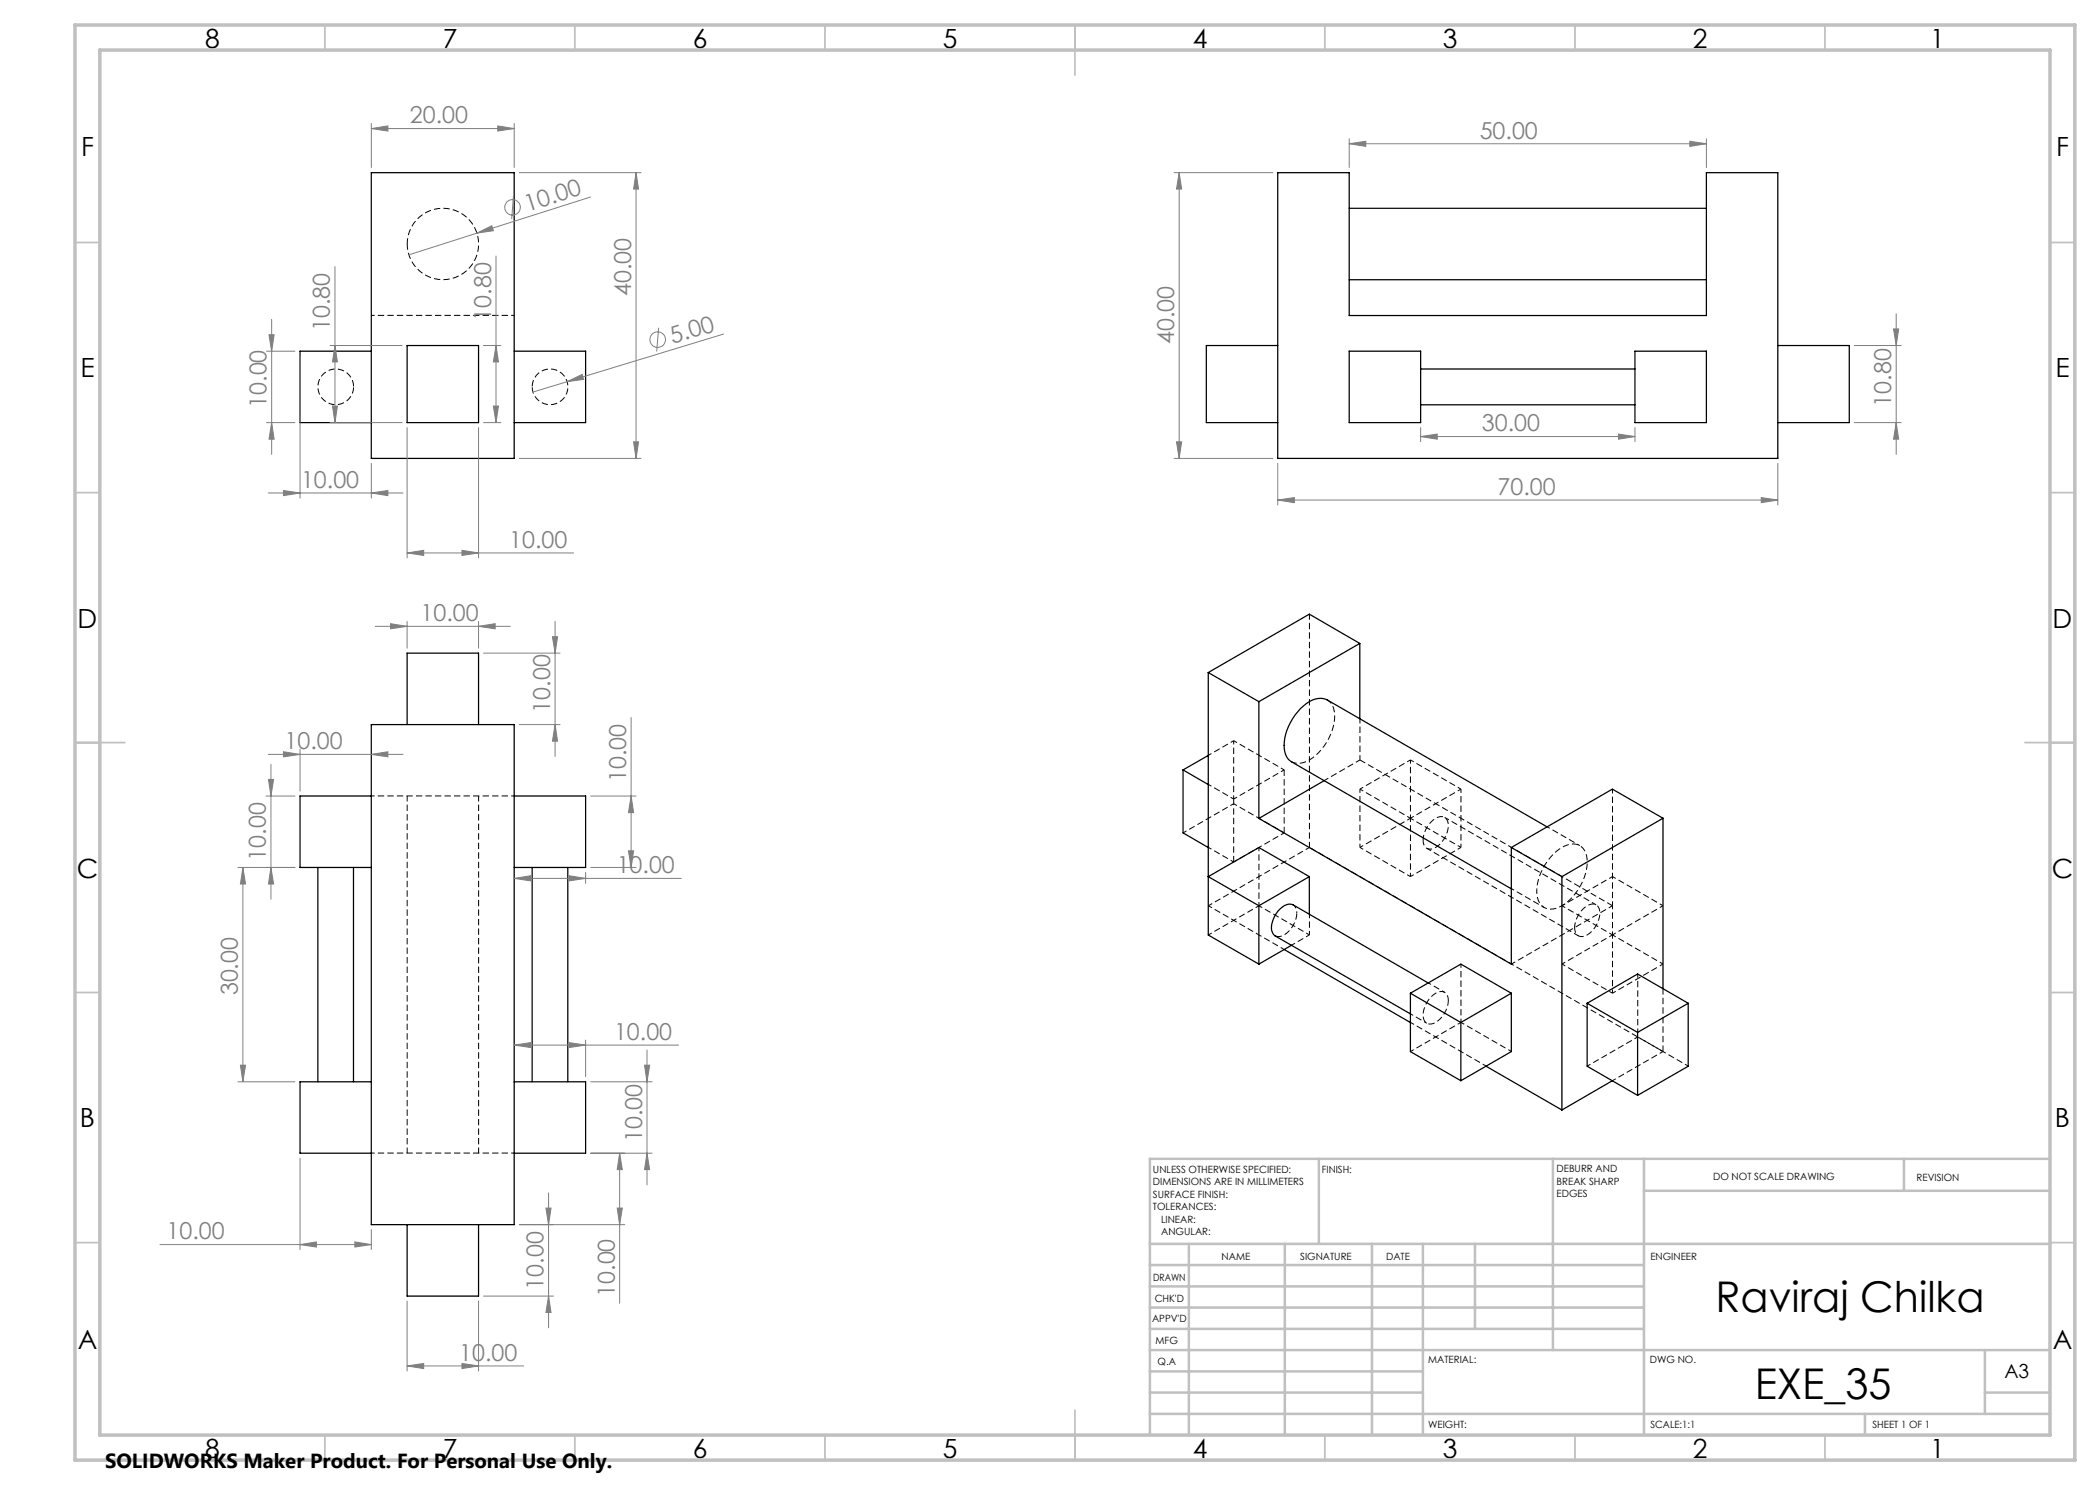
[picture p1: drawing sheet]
<svg xmlns="http://www.w3.org/2000/svg" width="420mm" height="297mm" viewBox="0 0 420 297" stroke-linecap="round" stroke-linejoin="round" font-family="sans-serif">
<path d="M81.4 48.8a7.1 7.1 0 0 1 10.5-6.3 7.1 7.1 0 0 1 .7 12.2 7.1 7.1 0 0 1-11.1-5l-.1-.9M246.7 159.8v12.6M256.8 166.6v-12.6M322.5 181.1l-50.5-29.1M332.6 210.3v-12.6" fill="none" stroke="#000" stroke-width=".2" stroke-dasharray="1.3 .6" stroke-dashoffset=".1" stroke-linecap="butt"/>
<path d="M102.9 63.1h-28.6M102.9 159.2h-28.6M241.7 156.9l5 2.9M246.7 148.1l-5 3M241.7 169.5l5 2.9M322.5 181.1v5.9M102.9 230.6h-28.6" fill="none" stroke="#000" stroke-width=".2" stroke-dasharray="1.3 .6" stroke-dashoffset=".6" stroke-linecap="butt"/>
<path d="M70.7 77.4a3.6 3.6 0 0 0-5.2-3.2 3.6 3.6 0 0 0-.5 6 3.6 3.6 0 0 0 5.7-2.2v-.6M106.4 77.4a3.6 3.6 0 0 1 5.2-3.2 3.6 3.6 0 0 1 .5 6 3.6 3.6 0 0 1-5.6-2.2l-.1-.6M255.1 187.2a2.61 2.61 0 0 0 3-1.3l.9-1.6 .4-1.7" fill="none" stroke="#000" stroke-width=".2" stroke-dasharray="1.3 .6" stroke-dashoffset="-.1" stroke-linecap="butt"/>
<g fill="none" stroke="#000" stroke-width=".25">
<path d="M74.3 34.5h28.5v57.2h-28.5zM255.6 34.5h14.2v28.6h71.5v-28.6h14.3v57.2h-100zM269.8 41.7h71.5M269.8 55.9h71.5M74.3 70.2h-14.3v14.3h14.3M81.4 69.1h14.3v15.4h-14.3zM102.8 70.2h14.3v14.3h-14.3M255.6 69.1h-14.3v15.4h14.3M269.8 70.2h14.3v14.3h-14.3zM284.1 73.8h42.9M327 70.2h14.3v14.3h-14.3zM355.6 69.1h14.3v15.4h-14.3"/>
<path d="M284.1 81h42.9M241.7 134.5l10.1 5.8M241.7 134.5v52.5l10.1 5.8M272 128.7l-20.2 11.6M272 128.7l-10.1-5.9-20.2 11.7M272 128.7v15.1M74.3 144.9h28.5v100h-28.5zM74.3 159.2h-14.3v14.3h14.3M81.4 144.9v-14.3h14.3v14.3M102.8 159.2h14.3v14.3h-14.3M236.6 154l5.1 2.9M236.6 154v12.6l5.1 2.9"/>
<path d="M241.7 151.1l-5.1 2.9M251.8 140.3v23.4M264.8 156.1l-13 7.6M63.6 173.5v42.9M70.7 173.5v42.9M106.4 173.5v42.9M113.6 173.5v42.9M251.8 163.7l50.5 29.1v-23.3M261.9 175.3v7.6M261.9 175.3l-10.1-5.8-10.1 5.8 10.1 5.8M261.9 175.3l-10.1 5.8M302.3 169.5l10.1 5.8"/>
<path d="M309.4 165.4l-44-25.4a4 4 0 0 0-4.1 .7 10.6 10.6 0 0 0-4.3 9.7 2.83 2.83 0 0 0 1.3 2l44 25.4M312.4 175.3v46.7M332.6 163.7l-10.1-5.9-20.2 11.7M332.6 163.7l-20.2 11.6M332.6 163.7v34M251.8 181.1v11.7M256.8 189.9l25.3 14.6M258.3 189.1l-6.5 3.7M282.1 198.6l10.1-5.8 10.1 5.8M282.1 198.6l10.1 5.9M282.1 198.6v11.7l10.1 5.8M285.6 196.6l-27-15.6a2.73 2.73 0 0 0-3 1.3 4.8 4.8 0 0 0-1.1 4.1l.5 .8 27.1 15.6"/>
<path d="M302.3 198.6v11.7l-10.1 5.8M302.3 198.6l-10.1 5.9M74.3 216.4h-14.3v14.2h14.3M102.8 216.4h14.3v14.2h-14.3M292.2 204.5v11.6M297.2 213.3l15.2 8.7M317.4 200.7v12.6l10.1 5.8M317.4 200.7l10.1-5.9 10.1 5.9M317.4 200.7l10.1 5.8M322.5 216.1l-10.1 5.9M327.5 206.5v12.6M337.6 200.7v12.6l-10.1 5.8"/>
<path d="M337.6 200.7l-10.1 5.8M81.4 244.9v14.3h14.3v-14.3"/>
</g>
<path d="M265.5 140a3.9 3.9 0 0 1 1.4 4 10.6 10.6 0 0 1-6.2 8.5 3 3 0 0 1-2.4-.2M81.4 159.2v71.4M261.9 169.5v-46.7M284.6 168a5.2 5.2 0 0 1 3.4-4.7 1.47 1.47 0 0 1 1.7 1.8 5.2 5.2 0 0 1-3.4 4.7 1.47 1.47 0 0 1-1.7-1.8M314.9 185.5a5.2 5.2 0 0 1 3.4-4.7 1.47 1.47 0 0 1 1.7 1.8 5.2 5.2 0 0 1-3.4 4.7 1.47 1.47 0 0 1-1.7-1.8M289.7 200.1a1.54 1.54 0 0 0-.8-1.6 1.54 1.54 0 0 0-1.8 .1 5.2 5.2 0 0 0-2.3 5.3 1.47 1.47 0 0 0 2.3 .6 5.6 5.6 0 0 0 2.6-4.4M95.7 230.6v-71.4" fill="none" stroke="#000" stroke-width=".2" stroke-dasharray="1.3 .6" stroke-dashoffset=".2" stroke-linecap="butt"/>
<g fill="none" stroke="#000" stroke-width=".2" stroke-dasharray="1.3 .6" stroke-dashoffset=".5" stroke-linecap="butt">
<path d="M246.7 148.1l10.1 5.9M246.7 159.8v-11.7M256.8 154l-10.1 5.8M272 157.8l10.1 5.9M282.1 152l-10.1 5.8M282.1 152l10.1 5.8M292.2 157.8l-10.1 5.9M292.2 157.8v11.7M236.6 166.6l10.1-5.9M246.7 160.7l10.1 5.9M246.7 172.4l10.1-5.8M272 169.5v-11.7"/>
<path d="M282.1 163.7v11.6M282.1 175.3l-10.1-5.8M282.1 163.7l-10.1 5.8M282.1 163.7v-11.7M292.2 169.5l-10.1 5.8M292.2 169.5l-10.1-5.8M322.5 175.3l-10.1 5.8M241.7 187l10.1-5.9M251.8 181.1v-11.6M256.8 189.9l-15.1-8.8M258.3 189l3.6-2M261.9 182.9v4.1"/>
<path d="M261.9 187l-10.1-5.9M292.2 192.8v11.7M312.4 192.8l10.1 5.8M322.5 187l-10.1-5.9M322.5 198.6v-11.6M322.5 187l-10.1 5.8M322.5 187l10.1 5.8M332.6 181.1l-10.1-5.8M332.6 181.1l-10.1 5.9M332.6 192.8l-10.1 5.8M282.1 210.3l10.1-5.8M292.2 204.5l10.1 5.8"/>
<path d="M297.2 213.2l-15.1-8.7M317.4 213.2l10.1-5.8M322.5 216.1l10.1-5.8M327.5 206.5v-11.7M337.7 213.2l-10.2-5.8"/>
</g>
<path d="M302.3 177.7l6.5 3.8M307.3 178.2a10.9 10.9 0 0 1 5.7-9 2.89 2.89 0 0 1 4.4 2.5 10.6 10.6 0 0 1-6.2 10 2.82 2.82 0 0 1-3.8-2.8l-.1-.7M316 169.1l-6.6-3.7M288.9 198.5l-3.2-1.9M282.1 202.8l3.3 1.9" fill="none" stroke="#000" stroke-width=".2" stroke-dasharray="1.3 .6" stroke-dashoffset=".7" stroke-linecap="butt"/>
<path d="M241.7 181.1l20.2-11.6M322.5 181.1v-23.3M322.5 181.1l-20.2 11.7" fill="none" stroke="#000" stroke-width=".2" stroke-dasharray="1.3 .6" stroke-dashoffset=".4" stroke-linecap="butt"/>
<path d="M272 152l-7.2 4.1M272 152v-8.3M285.4 169.7l30.3 17.5M319.2 181l-30.3-17.5" fill="none" stroke="#000" stroke-width=".2" stroke-dasharray="1.3 .6" stroke-dashoffset=".3" stroke-linecap="butt"/>
<path d="M332.6 210.3l-70.7-40.8" fill="none" stroke="#000" stroke-width=".2" stroke-dasharray="1.3 .6" stroke-dashoffset="-.2" stroke-linecap="butt"/>
<path d="M259.4 182.6a1.82 1.82 0 0 0-.8-1.6" fill="none" stroke="#000" stroke-width=".2" stroke-dasharray="1.3 .6" stroke-dashoffset=".9" stroke-linecap="butt"/>
<g fill="none" stroke="#808080" stroke-width=".2">
<path d="M74.3 25.7l3.3-.5v1zM74.3 24.7v8.8M74.3 25.7h28.5M99.6 25.2l3.2 .5-3.2 .5zM102.7 39.1l-.4 4.7M102.8 24.7v8.8M103.9 34.5h24.3M118.1 39.4l-22.7 7.2M127.2 34.5l.5 3.3h-1zM127.2 34.5v57.2M234.8 34.5h19.8M235.8 34.5l.5 3.3h-1z"/>
<path d="M235.8 34.5v57.2M269.8 28.7l3.4-.4v1zM269.8 27.8v5.7M269.8 28.7h71.5M338 28.3l3.3 .4-3.3 .6zM341.3 27.8v5.7M67 53.3v31.2M95.4 46.6l3-1.4 .3 .9zM95.4 46.6l-13.6 4.4M99.2 51.2v33.3M53.3 70.2h5.7M53.8 67h1l-.5 3.2z"/>
<path d="M54.3 63.9v27M60 71.2v28.4M66 69.1h14.4M67 69.1l.5 3.3h-1zM96.7 69.1h3.5M99.2 69.1l.5 3.3h-1zM113.4 76.3l3-1.4 .3 1zM113.4 76.3l-6.8 2.1M131.7 65.5l-.4 4.8M144.7 66.8l-31.3 9.5M370.8 69.1h9.4M378.7 65.8h1l-.5 3.3z"/>
<path d="M379.2 62.8v28.1M53.3 84.5h5.7M53.7 98.6h26.9M54.3 84.5l.5 3.3h-1zM56.7 98.1l3.3 .5-3.3 .5zM66 84.5h14.4M66.5 81.2h1l-.5 3.3zM74.3 98.6l3.3-.5v1zM74.3 92.7v6.9M81.4 85.5v26.1M95.7 85.5v26.1M96.7 84.5h3.5"/>
<path d="M98.7 81.2h1l-.5 3.3zM103.9 91.7h24.3M126.7 88.4h1l-.5 3.3zM234.8 91.7h19.8M235.3 88.4h1l-.5 3.3zM255.6 92.7v8.3M284.1 87.3l3.3-.5v1zM284.1 85.5v2.8M284.1 87.3h42.9M323.7 86.8l3.3 .5-3.3 .5zM327 85.5v2.8M352.2 99.5l3.4 .5-3.4 .5z"/>
<path d="M355.6 92.7v8.3M370.8 84.5h9.4M379.2 84.5l.5 3.3h-1zM81.4 110.6l3.3-.5v1zM81.4 110.6h33.3M92.4 110.1l3.3 .5-3.3 .5zM255.6 100l3.3-.5v1zM255.6 100h100M75.1 125.3h27M78.1 124.7l3.3 .6-3.3 .5zM81.4 124.3v5.3M95.7 125.3l3.3-.6v1.1z"/>
<path d="M95.7 124.3v5.3M96.7 130.6h15.3M110.5 127.3h1l-.5 3.3zM111 124.3v27M53.2 159.2h5.8M53.7 150.9h26.9M53.7 155.9h1l-.5 3.3zM54.2 152.9v26.9M56.7 150.4l3.3 .5-3.3 .5zM60 149.9v8.3M74.3 150.9l3.3-.5v1zM103.9 144.9h8.1"/>
<path d="M111 144.9l.5 3.3h-1zM118.1 159.2h9.1M126.2 159.2l.5 3.3h-1zM126.2 143.5v30M47.6 173.5h11.4M48.6 173.5l.5 3.3h-1zM48.6 173.5v42.9M54.2 173.5l.5 3.3h-1zM102.8 175.7l3.4-.5v1zM102.8 175.7h33.4M113.8 175.2l3.3 .5-3.3 .5zM117.1 174.5v2.2"/>
<path d="M118.1 173.5h9.1M125.7 170.2h1l-.5 3.3zM47.6 216.4h11.4M48.1 213h1l-.5 3.4zM102.8 209l3.4-.5v1zM102.8 209h32.9M113.8 208.5l3.3 .5-3.3 .5zM117.1 208v7.3M118.1 216.4h12.3M128.9 213h1l-.5 3.4zM129.4 210v27M60 231.6v18.3"/>
<path d="M109.7 238.6v27M118.1 230.6h12.3M123.9 230.6l.6 3.3h-1.1zM123.9 230.6v30.1M129.4 230.6l.5 3.3h-1zM32 248.9h42.3M60 248.9l3.3-.5v1zM71 248.4l3.3 .5-3.3 .5zM74.3 245.9v4M96.7 259.2h14M103.9 244.9h21.1M109.2 241.6h1l-.5 3.3z"/>
<path d="M109.7 259.2l.5 3.3h-1zM123.4 241.6h1.1l-.6 3.3zM81.4 273.2l3.3-.5v1zM81.4 260.2v14M81.4 273.2h23.3M92.4 272.7l3.3 .5-3.3 .5zM95.7 260.2v14"/>
<circle cx="102.5" cy="41.5" r="1.56"/>
<circle cx="131.5" cy="67.9" r="1.56"/>
</g>
<g fill="none" stroke="#c0c0c0" stroke-width=".35">
<path d="M65 5v5M115 5v5M165 5v5M215 5v10M265 5v5M315 5v5M365 5v5M15 48.5h5M410 48.5h5M15 98.5h5M410 98.5h5M15 148.5h10"/>
<path d="M405 148.5h10M15 198.5h5M410 198.5h5M15 248.5h5M410 248.5h5M65 287v5M115 287v5M165 287v5M215 282v10M265 287v5M315 287v5M365 287v5"/>
</g>
<g fill="none" stroke="#c0c0c0" stroke-width=".5">
<path d="M263.8 231.8v17M310.6 231.8v38.2M328.8 231.8v55.2M328.8 238.2h81.2M380.8 231.8v6.4M410 231.8h-180v55.2M230 248.8h180M230 257.3h98.8M230 253h98.8M237.8 248.8v38.2M257 248.8v38.2M274.4 248.8v38.2"/>
<path d="M284.6 248.8v38.2M295 248.8v17M230 265.8h98.8M230 261.5h98.8M230 278.5h54.6M230 274.3h54.6M230 270h180M397 278.5h13M397 270v12.8M230 282.8h180M373 282.8v4.2"/>
</g>
<path d="M15 5h400v287h-400zM20 10h390v277h-390z" fill="none" stroke="#c0c0c0" stroke-width=".7"/>
<g fill="#808080">
<path d="M113.4 76.3l3-1.4 .3 1z"/>
<path d="M95.4 46.6l3-1.4 .3 .9z"/>
<path d="M99.6 25.2l3.2 .5-3.2 .5zM74.3 25.7l3.3-.5v1zM338 28.3l3.3 .4-3.3 .6zM269.8 28.7l3.4-.4v1zM323.7 86.8l3.3 .5-3.3 .5zM284.1 87.3l3.3-.5v1z"/>
<path d="M56.7 98.1l3.3 .5-3.3 .5zM74.3 98.6l3.3-.5v1zM255.6 100l3.3-.5v1zM352.2 99.5l3.4 .5-3.4 .5z"/>
<path d="M81.4 110.6l3.3-.5v1zM92.4 110.1l3.3 .5-3.3 .5z"/>
<path d="M54.3 84.5l.5 3.3h-1zM53.8 67h1l-.5 3.2zM98.7 81.2h1l-.5 3.3zM99.2 69.1l.5 3.3h-1zM235.3 88.4h1l-.5 3.3zM235.8 34.5l.5 3.3h-1zM379.2 84.5l.5 3.3h-1zM378.7 65.8h1l-.5 3.3z"/>
<path d="M126.7 88.4h1l-.5 3.3zM127.2 34.5l.5 3.3h-1z"/>
<path d="M67 69.1l.5 3.3h-1zM66.5 81.2h1l-.5 3.3z"/>
<path d="M113.8 175.2l3.3 .5-3.3 .5zM102.8 175.7l3.4-.5v1zM113.8 208.5l3.3 .5-3.3 .5zM102.8 209l3.4-.5v1z"/>
<path d="M78.1 124.7l3.3 .6-3.3 .5zM95.7 125.3l3.3-.6v1.1zM56.7 150.4l3.3 .5-3.3 .5zM74.3 150.9l3.3-.5v1zM81.4 273.2l3.3-.5v1zM92.4 272.7l3.3 .5-3.3 .5zM60 248.9l3.3-.5v1zM71 248.4l3.3 .5-3.3 .5z"/>
<path d="M125.7 170.2h1l-.5 3.3zM126.2 159.2l.5 3.3h-1zM54.2 173.5l.5 3.3h-1zM53.7 155.9h1l-.5 3.3zM109.7 259.2l.5 3.3h-1zM109.2 241.6h1l-.5 3.3z"/>
<path d="M110.5 127.3h1l-.5 3.3zM111 144.9l.5 3.3h-1zM48.6 173.5l.5 3.3h-1zM48.1 213h1l-.5 3.4zM128.9 213h1l-.5 3.4zM129.4 230.6l.5 3.3h-1zM123.9 230.6l.6 3.3h-1.1zM123.4 241.6h1.1l-.6 3.3z"/>
</g>
<g font-size="8.5">
<text x="343.1" y="262.3">Raviraj Chilka</text>
<text x="350.9" y="279.7">EXE_35</text>
</g>
<g font-size="5.3">
<text x="41" y="9.5">8</text>
<text x="88.5" y="9.5">7</text>
<text x="138.5" y="9.5">6</text>
<text x="188.5" y="9.5">5</text>
<text x="238.5" y="9.5">4</text>
<text x="288.5" y="9.5">3</text>
<text x="338.5" y="9.5">2</text>
<text x="386" y="9.5">1</text>
<text x="16.2" y="31.3">F</text>
<text x="411.2" y="31.3">F</text>
<text x="16.1" y="75.5">E</text>
<text x="411.1" y="75.5">E</text>
<text x="15.5" y="125.5">D</text>
<text x="410.5" y="125.5">D</text>
<text x="15.4" y="175.5">C</text>
<text x="410.4" y="175.5">C</text>
<text x="16" y="225.5">B</text>
<text x="411" y="225.5">B</text>
<text x="15.5" y="269.8">A</text>
<text x="410.5" y="269.8">A</text>
<text x="41" y="291.5">8</text>
<text x="88.5" y="291.5">7</text>
<text x="138.5" y="291.5">6</text>
<text x="188.5" y="291.5">5</text>
<text x="238.5" y="291.5">4</text>
<text x="288.5" y="291.5">3</text>
<text x="338.5" y="291.5">2</text>
<text x="386" y="291.5">1</text>
</g>
<g font-size="4.7" fill="#808080">
<text x="82" y="24.7">20.00</text>
<text x="295.9" y="27.7">50.00</text>
<text x="105.5" y="42.3" transform="rotate(-18 105.5 42.3)">10.00</text>
<text x="126.2" y="59.3" transform="rotate(-90 126.2 59.3)">40.00</text>
<text x="98.2" y="64.1" transform="rotate(-90 98.2 64.1)">10.80</text>
<text x="66" y="66.2" transform="rotate(-90 66 66.2)">10.80</text>
<text x="134.5" y="68.8" transform="rotate(-17 134.5 68.8)">5.00</text>
<text x="234.8" y="68.9" transform="rotate(-90 234.8 68.9)">40.00</text>
<text x="53.3" y="81.6" transform="rotate(-90 53.3 81.6)">10.00</text>
<text x="378.2" y="81.3" transform="rotate(-90 378.2 81.3)">10.80</text>
<text x="296.4" y="86.3">30.00</text>
<text x="60.2" y="97.6">10.00</text>
<text x="299.5" y="99">70.00</text>
<text x="101.8" y="109.5">10.00</text>
<text x="84.1" y="124.2">10.00</text>
<text x="110" y="142.5" transform="rotate(-90 110 142.5)">10.00</text>
<text x="56.9" y="149.8">10.00</text>
<text x="125.2" y="156.4" transform="rotate(-90 125.2 156.4)">10.00</text>
<text x="53.2" y="172.1" transform="rotate(-90 53.2 172.1)">10.00</text>
<text x="123.3" y="174.6">10.00</text>
<text x="47.6" y="199.1" transform="rotate(-90 47.6 199.1)">30.00</text>
<text x="122.8" y="208">10.00</text>
<text x="128.4" y="228.4" transform="rotate(-90 128.4 228.4)">10.00</text>
<text x="33.3" y="247.9">10.00</text>
<text x="108.7" y="257.9" transform="rotate(-90 108.7 257.9)">10.00</text>
<text x="122.9" y="259.4" transform="rotate(-90 122.9 259.4)">10.00</text>
<text x="91.8" y="272.2">10.00</text>
</g>
<text font-size="4.1" x="21" y="293.7">SOLIDWORKS Maker Product. For Personal Use Only.</text>
<text font-size="3.9" x="400.9" y="275.5">A3</text>
<g font-size="2">
<text x="230.6" y="234.6">UNLESS OTHERWISE SPECIFIED:</text>
<text x="230.6" y="237.1">DIMENSIONS ARE IN MILLIMETERS</text>
<text x="230.6" y="239.6">SURFACE FINISH:</text>
<text x="264.4" y="234.6">FINISH:</text>
<text x="311.3" y="234.5">DEBURR AND</text>
<text x="311.3" y="237">BREAK SHARP</text>
<text x="311.3" y="239.5">EDGES</text>
<text x="342.6" y="236">DO NOT SCALE DRAWING</text>
<text x="383.3" y="236.2">REVISION</text>
<text x="230.6" y="242.1">TOLERANCES:</text>
<text x="232.2" y="244.6">LINEAR:</text>
<text x="232.2" y="247.1">ANGULAR:</text>
<text x="244.3" y="252">NAME</text>
<text x="260" y="251.9">SIGNATURE</text>
<text x="277.2" y="251.9">DATE</text>
<text x="330.1" y="251.9">ENGINEER</text>
<text x="230.6" y="256.1">DRAWN</text>
<text x="230.9" y="260.3">CHK'D</text>
<text x="230.4" y="264.4">APPV'D</text>
<text x="231.1" y="268.8">MFG</text>
<text x="231.5" y="273">Q.A</text>
<text x="285.6" y="272.5">MATERIAL:</text>
<text x="330" y="272.5">DWG NO.</text>
<text x="285.6" y="285.5">WEIGHT:</text>
<text x="330.1" y="285.6">SCALE:1:1</text>
<text x="374.5" y="285.6">SHEET 1 OF 1</text>
</g>
</svg>
